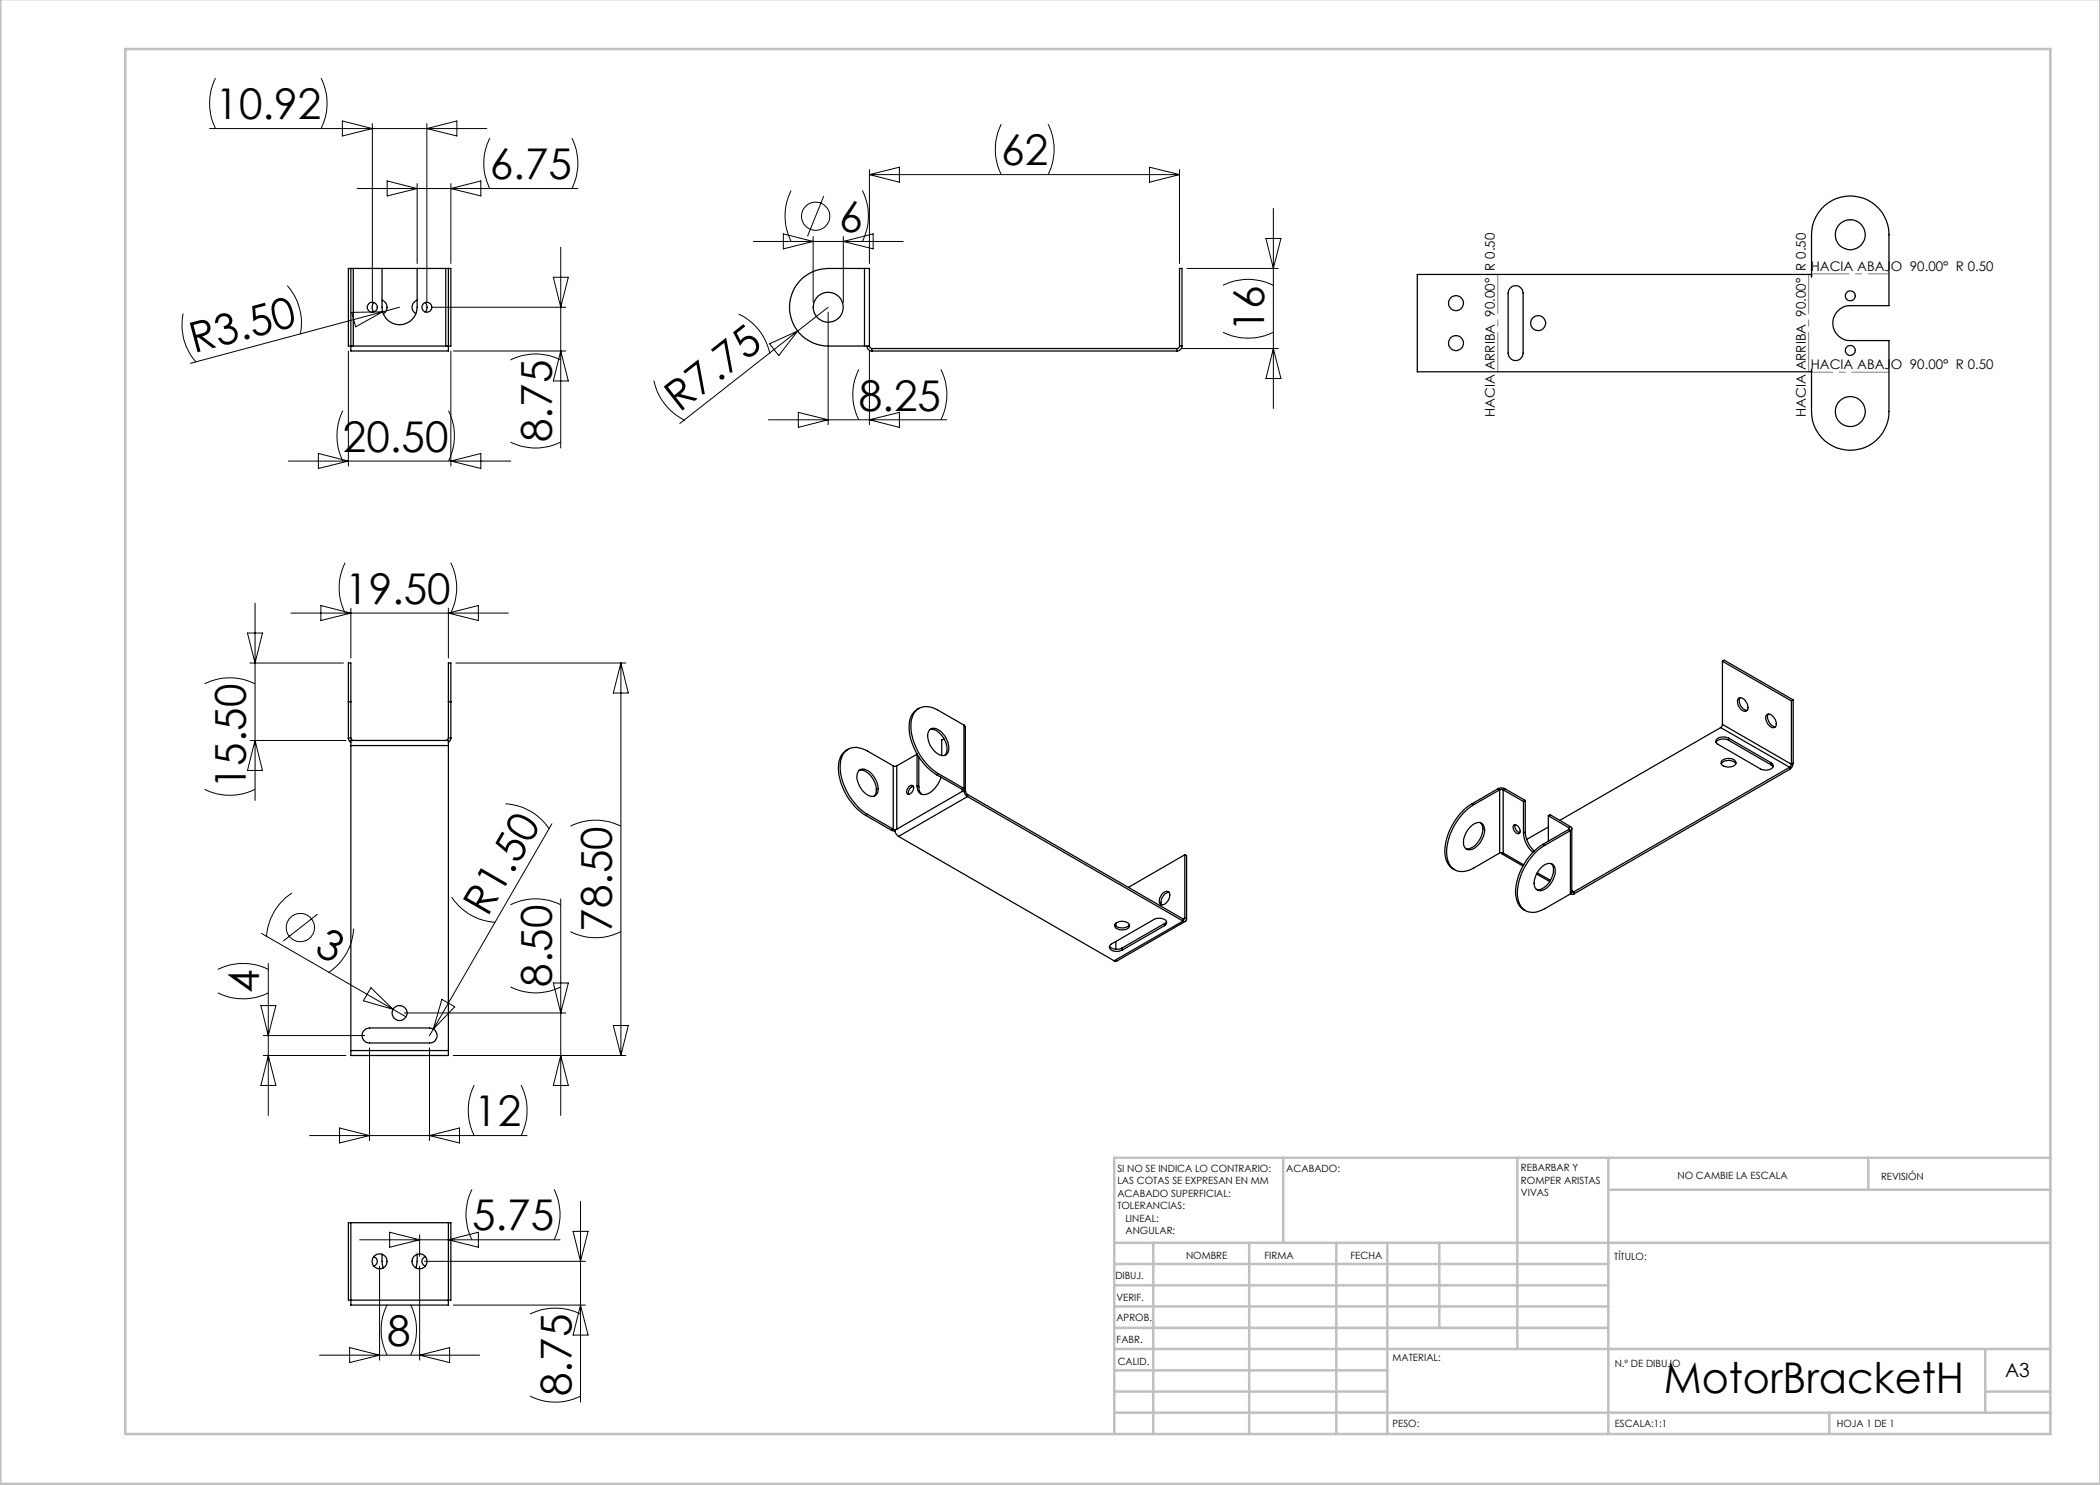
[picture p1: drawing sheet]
<svg xmlns="http://www.w3.org/2000/svg" width="420mm" height="297mm" viewBox="0 0 420 297" stroke-linecap="round" stroke-linejoin="round" font-family="sans-serif">
<g fill="none" stroke="#000" stroke-width=".2">
<path d="M43.1 15.6a11.2 11.2 0 0 0 0 10.1M64.2 15.6a11.2 11.2 0 0 1 0 10.1M41.9 25.7h55.5M68.5 24.2l6 1.5-6 1.5zM71.4 37.7h44.2M74.5 24.7v35.8M77.4 36.2l6 1.5-6 1.5zM83.4 36.7v16M85.4 24.7v35.8M85.4 25.7l6-1.5v3zM90.2 36.7v16M90.2 37.7l6-1.5v3z"/>
<path d="M98 27.6a11.2 11.2 0 0 0 0 10.1M114.4 27.6a11.2 11.2 0 0 1 0 10.1M158.2 38.1a11.4 11.4 0 0 0 0 10.2M164.7 39.2l-3.2 8.1M172.5 38.1a11.4 11.4 0 0 1 0 10.2M173.9 33.9v18.8M173.9 34.9h62M173.9 34.9l6-1.5v3zM200.2 24.8a11.5 11.5 0 0 0 0 10.1M209.6 24.8a11.2 11.2 0 0 1 0 10.1M229.9 33.4l6 1.5-6 1.5zM235.9 33.9v18.8"/>
<path d="M57.5 57.1a11.3 11.3 0 0 1 2.5 9.7M110.7 55.5h3l-1.6 6zM112.1 49.5v40.1M150.7 48.3h29.9M156.7 46.8l5.9 1.5-5.9 1.5zM162.6 47.3v13.2M168.7 47.3v13.2M168.7 48.3l5.9-1.5v3zM237.4 53.7h18.3M244.6 57.1a11.2 11.2 0 0 1 10.1 0M253.2 47.7h3l-1.5 6zM254.7 41.7v40"/>
<path d="M36.6 62.7a11.2 11.2 0 0 0 2.6 9.8M69.7 70.2v23M70.3 62.5l6.2-.1-5.4 3zM76.5 62.4l-38.4 10.3M79.9 61.5l-3.4 .9M86.4 61.5h26.8M90.2 70.2v23M90.7 70.2h22.5M102.1 72a11.1 11.1 0 0 1 10 0M112.1 70.2l1.6 6h-3zM130.8 76.1a11.5 11.5 0 0 0 6.2 8M147.7 62.8a11.2 11.2 0 0 1 6.3 8"/>
<path d="M153.9 68.8l5.6-2.6-3.7 4.9zM159.5 66.2l-23.5 18.5M165.6 62.4v22.5M165.6 61.5l-6.1 4.7M171.8 73.9a11.2 11.2 0 0 0 0 10.1M173.9 70.2v14.7M188.2 73.9a11.2 11.2 0 0 1 0 10.1M236.4 69.7h19.3M244.6 66.5a11.5 11.5 0 0 0 10.1 0M254.7 69.7l1.5 6h-3zM57.7 92.2h44.5M63.7 90.7l6 1.5-6 1.5z"/>
<path d="M68.6 82.1a11.2 11.2 0 0 0 0 10.1M89.7 82.1a11.5 11.5 0 0 1 0 10.1M90.2 92.2l6-1.5v3zM102.1 88.4a11.1 11.1 0 0 0 10 0M153.7 84h35.7M159.7 82.5l5.9 1.5-5.9 1.5zM173.9 84l6-1.5v3zM69 112.5a11.2 11.2 0 0 0 0 10.1M90.1 112.5a11.2 11.2 0 0 1 0 10.1M40.9 136.8a11.2 11.2 0 0 1 10.1 0M49.5 126.6h3l-1.5 6zM50 132.6h18.7"/>
<path d="M51 120.6v39.5M58.2 122.6h43.5M64.2 121.1l6 1.5-6 1.5zM70.2 121.6v10M89.7 122.6l6-1.5v3zM89.7 121.6v10M91.2 132.6h34M124.2 132.6v78.5M124.2 132.6l1.5 6h-3zM40.9 157.9a11.2 11.2 0 0 0 10.1 0M50 148.1h19.2M51 148.1l1.5 6h-3z"/>
<path d="M58.4 178.6a11.3 11.3 0 0 0-5.1 8.8M90.3 179.4a11.2 11.2 0 0 0 8.8 5.1M101.1 160.8a11.2 11.2 0 0 1 8.8 5M110.4 164.7l-23.7 41.1M112.1 179.8v43.3M114.1 165.2a11.2 11.2 0 0 1 10.1 0M43.6 198.6a11.2 11.2 0 0 0 10.1 0M43.6 193.9a11.2 11.2 0 0 1 10.1 0M52.3 186.7l26.3 15.2M53.7 192.7v30.4M63.5 182.8l-6.8 5.4M70.7 185.7a11.3 11.3 0 0 1-5 8.9"/>
<path d="M74.2 197.6l4.4 4.3-5.9-1.7zM88.4 199.9l2.5 1.5-4.2 4.4zM102.1 197.4a11.1 11.1 0 0 0 10 0M102.1 181a11.1 11.1 0 0 1 10 0M110.7 196.6h3l-1.6 6zM114.1 186.3a11.2 11.2 0 0 0 10.1 0M52.2 201.1h3l-1.5 6zM52.7 211.1h16.5M52.7 207.1h20.2M53.7 211.1l1.5 6h-3zM73.9 209.6v18.5M78.6 201.9l2.6 1.5"/>
<path d="M80.9 202.6h32.3M85.9 209.6v18.5M86.7 205.8l-.8 1.3M90.7 211.1h34.5M94.8 217a11.5 11.5 0 0 0 0 10.1M104.2 217a11.2 11.2 0 0 1 0 10.1M112.1 211.1l1.6 6h-3zM122.7 205.1h3l-1.5 6zM61.9 227.1h43.5M67.9 225.6l6 1.5-6 1.5zM85.9 227.1l6-1.5v3zM94.4 237.9a11.2 11.2 0 0 0 0 10.1"/>
<path d="M110.8 237.9a11.2 11.2 0 0 1 0 10.1M71.9 248h40.1M75.9 253.3v18.7M77.9 246.4l6 1.6-6 1.4zM83.9 253.3v18.7M83.9 247v4.3M84.9 252.3h32.2M89.7 248l6-1.6v3zM114.6 246.3h3l-1.5 6zM116.1 240.3v40.1M63.9 271h32M69.9 269.5l6 1.5-6 1.5z"/>
<path d="M77.4 260.9a11.2 11.2 0 0 0 0 10.1M82.1 260.9a11.5 11.5 0 0 1 0 10.1M83.9 271l6-1.5v3zM90.7 261h26.4M106 279.2a11.2 11.2 0 0 0 10.1 0M106 262.8a11.2 11.2 0 0 1 10.1 0M116.1 261l1.5 6h-3z"/>
<circle cx="163.1" cy="43.2" r="2.83"/>
<circle cx="60.1" cy="185.5" r="2.83"/>
</g>
<path d="M299.6 74.4v-19.5M361.7 74.4v-19.5" fill="none" stroke="#808080" stroke-width=".2" stroke-dasharray="15.2 1.3 1.3 1.3" stroke-dashoffset="7.4"/>
<path d="M362.3 54.8h15.5M377.8 74.4h-15.5" fill="none" stroke="#808080" stroke-width=".2" stroke-dasharray="15.2 1.3 1.3 1.3" stroke-dashoffset="7.8"/>
<g fill="none" stroke="#c0c0c0" stroke-width=".5">
<path d="M.1 -.1v296.9h419.9M25 9.8h385.1v277h-385.1zM256.6 231.6v17M303.5 231.6v38.2M321.7 231.6v55.2M321.7 237.9h88.4M373.7 231.6v6.3M410.1 231.6h-187.3v55.2M222.8 248.6h187.3M222.8 257.1h98.9M222.8 252.8h98.9M230.6 248.6v38.2"/>
<path d="M249.8 248.6v38.2M267.3 248.6v38.2M277.5 248.6v38.2M287.9 248.6v17M222.8 265.6h98.9M222.8 261.3h98.9M222.8 278.3h54.7M222.8 274.1h54.7M222.8 269.8h187.3M397.1 278.3h13M397.1 269.8v12.7M222.8 282.5h187.3"/>
<path d="M365.9 282.5v4.3"/>
</g>
<g fill="none" stroke="#000" stroke-width=".25">
<path d="M70.2 53.7v15.5M70.2 53.7h-.5v15.5h.5M70.2 53.7h.5M70.7 53.7h18.4M70.7 53.7v15.5M76.4 53.7v7.8a3.5 3.5 0 0 0 3.5 3.4 3.5 3.5 0 0 0 3.5-3.4v-7.8M89.1 53.7h.6M89.1 53.7v15.5M89.7 53.7v15.5M89.7 53.7h.5v15.5h-.5M172.9 53.7h-7.3a7.8 7.8 0 0 0-7.7 7.8 7.8 7.8 0 0 0 7.7 7.7h7.3M172.9 53.7h1v15.5"/>
<path d="M172.9 53.7v15.5M302.2 57.5a1.48 1.48 0 0 1 1.6-.2 1.48 1.48 0 0 1 .8 1.3v12a1.5 1.5 0 0 1-1.5 1.5 1.5 1.5 0 0 1-1.5-1.5v-12l.3-.8zM362.3 55.4v-8.4a7.7 7.7 0 0 1 7.7-7.8 7.7 7.7 0 0 1 7.8 7.8v14.1h-7.7a3.5 3.5 0 0 0-3.5 3.5 3.5 3.5 0 0 0 3.5 3.5h7.7v14.2a7.7 7.7 0 0 1-7.8 7.8 7.7 7.7 0 0 1-7.7-7.8v-8.4M362.3 54.9h-78.8v19.5h78.8M70.2 69.2h.5M70.2 69.2v1h19.5v-1M70.7 69.2h18.4M74.8 60.5l-.2 .2a1.48 1.48 0 0 0 .2 1.7M76.4 60a1.5 1.5 0 0 1 1 1.3 1.5 1.5 0 0 1-.7 1.5M83.4 60a1.49 1.49 0 0 0-1 1.3 1.49 1.49 0 0 0 .7 1.5M85.1 60.5l.1 .2a1.55 1.55 0 0 1-.1 1.7M89.1 69.2h.6"/>
<path d="M172.9 69.2h1M173.4 69.2a.96 .96 0 0 0 1 1M173.9 69.2l.1 .4 .4 .1M174.4 70.2h61M174.4 69.7v.5M174.4 69.7h61M235.4 69.7v.5M235.9 69.2l-.1 .4-.4 .1M235.9 69.2v-15.5h.5v15.5M235.9 69.2h.5M236.4 69.2a.96 .96 0 0 1-1 1M344.5 132.3l13.8 7.9"/>
<path d="M344.5 132.3v12.6M344.5 132.3l.3-.3 13.8 8M347.7 139.6a1.75 1.75 0 0 1 1.9 2.2l-.1 .2a.94 .94 0 0 1-1.6-.4l-.3-.7-.1-.6zM348 139.6a1.89 1.89 0 0 0 1.5 2.5M358.6 140l-.3 .2M358.6 140v12.6M69.7 147.6v.4l.5 .5M69.7 140.4v-7.8h.5v7.8M69.7 147.6h.5M69.7 140.4h.5M69.7 140.4v7.2M70.2 149.1v-1h19.5v1"/>
<path d="M70.2 147.6l.2 .4 .3 .1M70.2 149.1h19.5M70.2 140.4v7.2M70.2 149.1v61M89.7 147.6a.49 .49 0 0 1-.6 .5M89.7 140.4v-7.8h.5v7.8M89.7 140.4v7.2M89.7 149.1v61M89.7 147.6h.5M89.7 140.4h.5M90.2 147.6l-.1 .4-.4 .5M90.2 140.4v7.2"/>
<path d="M169.7 149.9a3.6 3.6 0 0 0-2 3.7 12.2 12.2 0 0 0 5.4 9.5M171.8 154.2a1.49 1.49 0 0 1 2.2 .2 4.3 4.3 0 0 1 1.5 4.1 1.33 1.33 0 0 1-2.3 .3 4.5 4.5 0 0 1-1.7-4zM171.8 154.1a2.95 2.95 0 0 1 3 2.1 2.84 2.84 0 0 1 0 3M178.6 153.2l-5.1-3a3.5 3.5 0 0 0-4.4 .1 5.3 5.3 0 0 0-.8 5.2 12.2 12.2 0 0 0 5.2 7.4M178.6 153.2l.3 .1 .5-.1M178.6 153.2v12.6M179.4 153.2v12.6M181.9 157.3a.51 .51 0 0 1 .7-.2 .51 .51 0 0 1 .1 .7l-.4 .8a.54 .54 0 0 1-.8 .2 .54 .54 0 0 1-.1-.8zM182.7 157.3a1.33 1.33 0 0 0-1 1.6M183.4 150.8l-4 2.4M183.4 150.8v6.4M183.4 157.2l.4 .2"/>
<path d="M183.4 150.8h.1M183.8 141.7a3.7 3.7 0 0 0-2 3.7 12.2 12.2 0 0 0 5.5 9.5M183.8 157.4a1.75 1.75 0 0 0 .5 1.5M183.8 151.4v6M186 145.9a1.95 1.95 0 0 1 2.6 .9 3.6 3.6 0 0 1 .8 4 1.5 1.5 0 0 1-2.2-.3 4.2 4.2 0 0 1-1.5-4.1zM186 145.9a3.2 3.2 0 0 1 3.1 2.3 2.45 2.45 0 0 1-.2 2.9M187.3 154.9l5.1 3M187.6 154.7l5.2 3M187.6 154.7l-.3 .2M188.2 155.4a5 5 0 0 1-3.1 3.5 1.43 1.43 0 0 1-1.7-1.7M188.8 147.7l-.5 .3v3.1M192.4 157.9l.2 .2-.2 .2"/>
<path d="M192.4 158.3l-13 7.5M192.4 157.9v.4M192.8 145l-5.2-2.9a3.3 3.3 0 0 0-5 .8 8.6 8.6 0 0 0 1 7.4 11.4 11.4 0 0 0 4 4.4M192.8 157.7l.3 .3-.1 .3M192.8 145l.3 .4v12.7M192.8 158.1a1.38 1.38 0 0 0 .7 1.2M192.8 145v12.7M192.8 157.7l-.4 .2M192.8 158.1l.2 .2M192.8 158.1l-.4 .2M193 158.3l.5 .6M193.5 158.9v.4"/>
<path d="M193.5 159.3l-13.8 8M193.5 159.3l43.1 24.9M193.5 158.9l43.1 24.9M299.6 157.8a1.5 1.5 0 0 1 1.4 0M299.6 157.8l.3 .2M299.6 157.8l-5.1 2.9M299.9 158l.3-.1 .4 .1M299.9 158v12.6M299.9 158l-5.1 2.9M300.6 158v12.6M300.6 158l4.1 2.3M301 157.8l-.4 .2"/>
<path d="M301 157.8l4 2.3M344.1 145.5l13.8 8M344.1 145.5l-32.1 18.6M344.2 152.7a1.93 1.93 0 0 1 3 0M344.3 152.2a2.05 2.05 0 0 1 2.8 .1 .8 .8 0 0 1-.8 1 1.77 1.77 0 0 1-2.1-.7zM344.5 144.9l-.4 .6M344.5 144.9l13.8 8M345.7 147.6a1.74 1.74 0 0 0-2.6 .7l.5 .6 8.5 4.9a1.97 1.97 0 0 0 2.5-.5 .65 .65 0 0 0-.4-.8M345.7 148.1a2.02 2.02 0 0 0-2.5 .4M345.7 147.6l8.5 4.9M345.7 147.6v.5M345.7 148.1l8.5 4.9"/>
<path d="M353.4 142.9a1.51 1.51 0 0 1 1.7 1.2l.1 .4a.77 .77 0 0 1-.3 1 .77 .77 0 0 1-1.1-.4 1.63 1.63 0 0 1-.4-2.2zM353.7 142.8a1.95 1.95 0 0 0 1.4 2.5M354.2 153l.4 .3M354.2 152.5v.5M357.9 153.5v.4M357.9 153.9l-43.1 24.9M357.9 153.5l-43.1 24.9M358.3 152.9l-.4 .6M358.3 140.2v12.7M358.6 152.6a1.6 1.6 0 0 1-.7 1.3M358.6 152.6l-.3 .3M173.1 163.1l5.2 2.9"/>
<path d="M173.5 162.9l5.1 2.9M173.5 162.9l-.4 .2M178.3 166l.7 .2M178.6 165.8l.4 .1 .4-.1M178.6 165.8l-.3 .2M179.4 165.8l-.4 .2a1.6 1.6 0 0 0 .7 1.3M179.7 167.3l43.1 24.9M232.5 178.7l.3-.2a.72 .72 0 0 1 .9-.1 .72 .72 0 0 1 .2 .9 1.67 1.67 0 0 1-1.8 1.6 1.71 1.71 0 0 1 .4-2.2zM233.8 178.5a1.95 1.95 0 0 0-1.5 2.5M237 171l.3 .1v12.7M237 171v12.6M237 171l-11.3 6.5"/>
<path d="M294.2 165.3l.7-.6a1.29 1.29 0 0 1 1.4 0 1.29 1.29 0 0 1 .6 1.3 4.1 4.1 0 0 1-3 4 1.32 1.32 0 0 1-1.2-1.8l.6-1.8zM294.5 160.7a11.9 11.9 0 0 0-5.5 10.1 3.5 3.5 0 0 0 1.9 3.2M294.5 160.7l.3 .2M294.8 160.9a11.9 11.9 0 0 0-5.5 10.2 3.2 3.2 0 0 0 4.9 2.8l5.7-3.3M296.1 164.6a3.2 3.2 0 0 1-.5 3.9 2.46 2.46 0 0 1-2.5 1.2M299.9 170.6h.7M300.3 170.5l.2 .3 4.1 2.4M300.6 170.6l4.1 2.4M302.7 165.1a.93 .93 0 0 1 1.3 .9 .55 .55 0 0 1-.3 .7 .55 .55 0 0 1-.7-.4l-.4-.7zM303 164.9a1.35 1.35 0 0 0 1 1.6M304.7 166.6a5.8 5.8 0 0 0 1.9 3.9M304.7 160.3v6.3"/>
<path d="M305 166.4a5.8 5.8 0 0 0 1.8 3.8M305 160.1l-.3 .2M305 166.4l-.3 .2M305 160.1v6.3M307.3 174.8l2.7 1.5M307.4 174.6l2.7 1.5M308.2 173.6a1.76 1.76 0 0 1 2.5-.6 3.1 3.1 0 0 1-.5 3.6 2.48 2.48 0 0 1-2.6 1.4 2.06 2.06 0 0 1-.5-2.7zM308.6 168.9a11.9 11.9 0 0 0-5.5 10.1 3.4 3.4 0 0 0 2 3.1M308.6 168.9l.3 .2M308.9 169.1a11.9 11.9 0 0 0-5.4 10.1 3.2 3.2 0 0 0 1.6 2.9 3.2 3.2 0 0 0 3.3-.1l5.7-3.2M309.7 163.2v5.1M309.7 163.2l4 2.3"/>
<path d="M309.7 163.2l.3-.3 4.1 2.4M309.7 165.4l-4.4 2.5M310.3 172.7a3.2 3.2 0 0 1-.5 3.8 2.59 2.59 0 0 1-2.5 1.4M313.7 165.5l.2 .2-.2 .2M313.7 165.9l.4 .2M313.7 165.9l-5.1 3M313.7 165.5v.4M314.1 165.3a.43 .43 0 0 1 .3 .4 .43 .43 0 0 1-.3 .4M314.1 166.1v12.7M314.1 166.1l-5.2 3M314.1 165.3l-.4 .2M314.1 178.7l.2 .1"/>
<path d="M314.1 178.7l.3 .2 .4-.1M314.4 165.7v12.7l-.3 .4M314.4 178.1h.1M314.4 178.1a.21 .21 0 0 0 .1 .3 .21 .21 0 0 0 .3 0M314.4 178.1v.1M314.4 178.1l.4 .3M314.8 178.4v.4M221.9 189.2a1.98 1.98 0 0 0 2.5 .4M223 184.9a1.93 1.93 0 0 0 2.9 0M223.1 184.7a2.02 2.02 0 0 1 2.8 .3 1.03 1.03 0 0 1-1.4 1l-.7-.1-.6-.2a.63 .63 0 0 1-.1-1zM223.2 184.6v.6M223.2 188.3v1.6"/>
<path d="M224.4 189.6v.4M232.9 185.1a.75 .75 0 0 0 .4-.9 .75 .75 0 0 0-.9-.5h-1l-.6 .2-8.5 4.9a.75 .75 0 0 0-.4 .9 .75 .75 0 0 0 .8 .5h1.1l.6-.2M232.9 185.1l-8.5 4.9M232.9 184.7v.4M232.9 184.7l-8.5 4.9M233.3 184.3l-.4 .4M236.6 183.8v.4M236.6 184.2l-13.8 8M237 183.6a.21 .21 0 0 1-.1 .2 .21 .21 0 0 1-.3 0M237 183.6l.3 .2M237 183.6l-.4 .2M237.1 184.3l-13.8 7.9h-.5"/>
<path d="M237.3 183.8a.44 .44 0 0 1-.2 .4 .44 .44 0 0 1-.5 0M70.2 210.1v1h19.5v-1M70.2 210.1h19.5M72.9 206l1-.4h12a1.5 1.5 0 0 1 1.5 1.5 1.5 1.5 0 0 1-1.5 1.5h-12a1.48 1.48 0 0 1-1.4-1 1.48 1.48 0 0 1 .4-1.6zM70.2 244.5h-.5v15.5h.5M70.2 244.5v15.5M70.2 244.5h19.5M74.8 251.3a.99 .99 0 0 1 .7 1 .99 .99 0 0 1-.7 .9M76.4 250.9a5.3 5.3 0 0 0 .3 2.7M83.4 250.9a5.7 5.7 0 0 1-.3 2.7M85.1 251.3a.99 .99 0 0 0-.7 1 .99 .99 0 0 0 .7 .9M89.7 244.5h.5v15.5h-.5"/>
<path d="M89.7 244.5v15.5M70.2 260v1h19.5v-1M70.2 260h19.5"/>
<circle cx="370" cy="46.9" r="2.99"/>
<circle cx="370.1" cy="59.1" r="1"/>
<circle cx="74.4" cy="61.5" r="1.01"/>
<circle cx="85.4" cy="61.5" r="1"/>
<circle cx="165.6" cy="61.4" r="3"/>
<circle cx="291.2" cy="68.6" r="1.5"/>
<circle cx="291.2" cy="60.6" r="1.5"/>
<circle cx="307.6" cy="64.6" r="1.5"/>
<circle cx="370.1" cy="70.1" r="1"/>
<circle cx="370" cy="82.3" r="3"/>
<circle cx="79.9" cy="202.6" r="1.5"/>
<circle cx="75.9" cy="252.3" r="1.5"/>
<circle cx="83.9" cy="252.3" r="1.51"/>
</g>
<g font-size="8.5">
<text x="43.1" y="23.8">10.92</text>
<text x="98" y="35.8">6.75</text>
<text x="200.3" y="33.1">62</text>
<text x="167.8" y="46.3">6</text>
<text x="38.8" y="70.7" transform="rotate(-15 38.8 70.7)">R3.50</text>
<text x="252.9" y="66.4" transform="rotate(-90 252.9 66.4)">16</text>
<text x="135.9" y="82.6" transform="rotate(-38 135.9 82.6)">R7.75</text>
<text x="171.8" y="82.1">8.25</text>
<text x="110.3" y="88.4" transform="rotate(-90 110.3 88.4)">8.75</text>
<text x="68.6" y="90.3">20.50</text>
<text x="69" y="120.8">19.50</text>
<text x="49.2" y="157.8" transform="rotate(-90 49.2 157.8)">15.50</text>
<text x="97.5" y="183.5" transform="rotate(-60 97.5 183.5)">R1.50</text>
<text x="62.6" y="190.5" transform="rotate(30 62.6 190.5)">3</text>
<text x="122.3" y="186.3" transform="rotate(-90 122.3 186.3)">78.50</text>
<text x="110.3" y="197.4" transform="rotate(-90 110.3 197.4)">8.50</text>
<text x="51.8" y="198.6" transform="rotate(-90 51.8 198.6)">4</text>
<text x="94.9" y="225.3">12</text>
<text x="94.4" y="246.1">5.75</text>
<text x="77.4" y="269.2">8</text>
<text x="114.3" y="279.2" transform="rotate(-90 114.3 279.2)">8.75</text>
<text x="332.7" y="278.5">MotorBracketH</text>
</g>
<text font-size="3.9" x="401" y="275.4">A3</text>
<g font-size="2.7">
<text x="362.2" y="54.2">HACIA ABAJO 90.00° R 0.50</text>
<text x="362.2" y="73.7">HACIA ABAJO 90.00° R 0.50</text>
<text x="299" y="83.4" transform="rotate(-90 299 83.4)">HACIA ARRIBA 90.00° R 0.50</text>
<text x="361.1" y="83.4" transform="rotate(-90 361.1 83.4)">HACIA ARRIBA 90.00° R 0.50</text>
</g>
<g font-size="2">
<text x="223.5" y="234.4">SI NO SE INDICA LO CONTRARIO:</text>
<text x="223.5" y="236.9">LAS COTAS SE EXPRESAN EN MM</text>
<text x="223.5" y="239.4">ACABADO SUPERFICIAL:</text>
<text x="257.2" y="234.4">ACABADO:</text>
<text x="304.2" y="234.3">REBARBAR Y</text>
<text x="304.2" y="236.8">ROMPER ARISTAS</text>
<text x="304.2" y="239.3">VIVAS</text>
<text x="335.5" y="235.8">NO CAMBIE LA ESCALA</text>
<text x="376.2" y="236">REVISIÓN</text>
<text x="223.5" y="241.9">TOLERANCIAS:</text>
<text x="225.1" y="244.4">LINEAL:</text>
<text x="225.1" y="246.9">ANGULAR:</text>
<text x="237.2" y="251.8">NOMBRE</text>
<text x="252.9" y="251.7">FIRMA</text>
<text x="270.1" y="251.7">FECHA</text>
<text x="223.1" y="255.9">DIBUJ.</text>
<text x="322.8" y="252">TÍTULO:</text>
<text x="223.3" y="260.1">VERIF.</text>
<text x="223.3" y="264.2">APROB.</text>
<text x="223.3" y="268.6">FABR.</text>
<text x="223.5" y="272.9">CALID.</text>
<text x="278.5" y="272.3">MATERIAL:</text>
<text x="323" y="273.4">N.º DE DIBUJO</text>
<text x="278.5" y="285.3">PESO:</text>
<text x="323" y="285.4">ESCALA:1:1</text>
<text x="367.4" y="285.4">HOJA 1 DE 1</text>
</g>
</svg>
